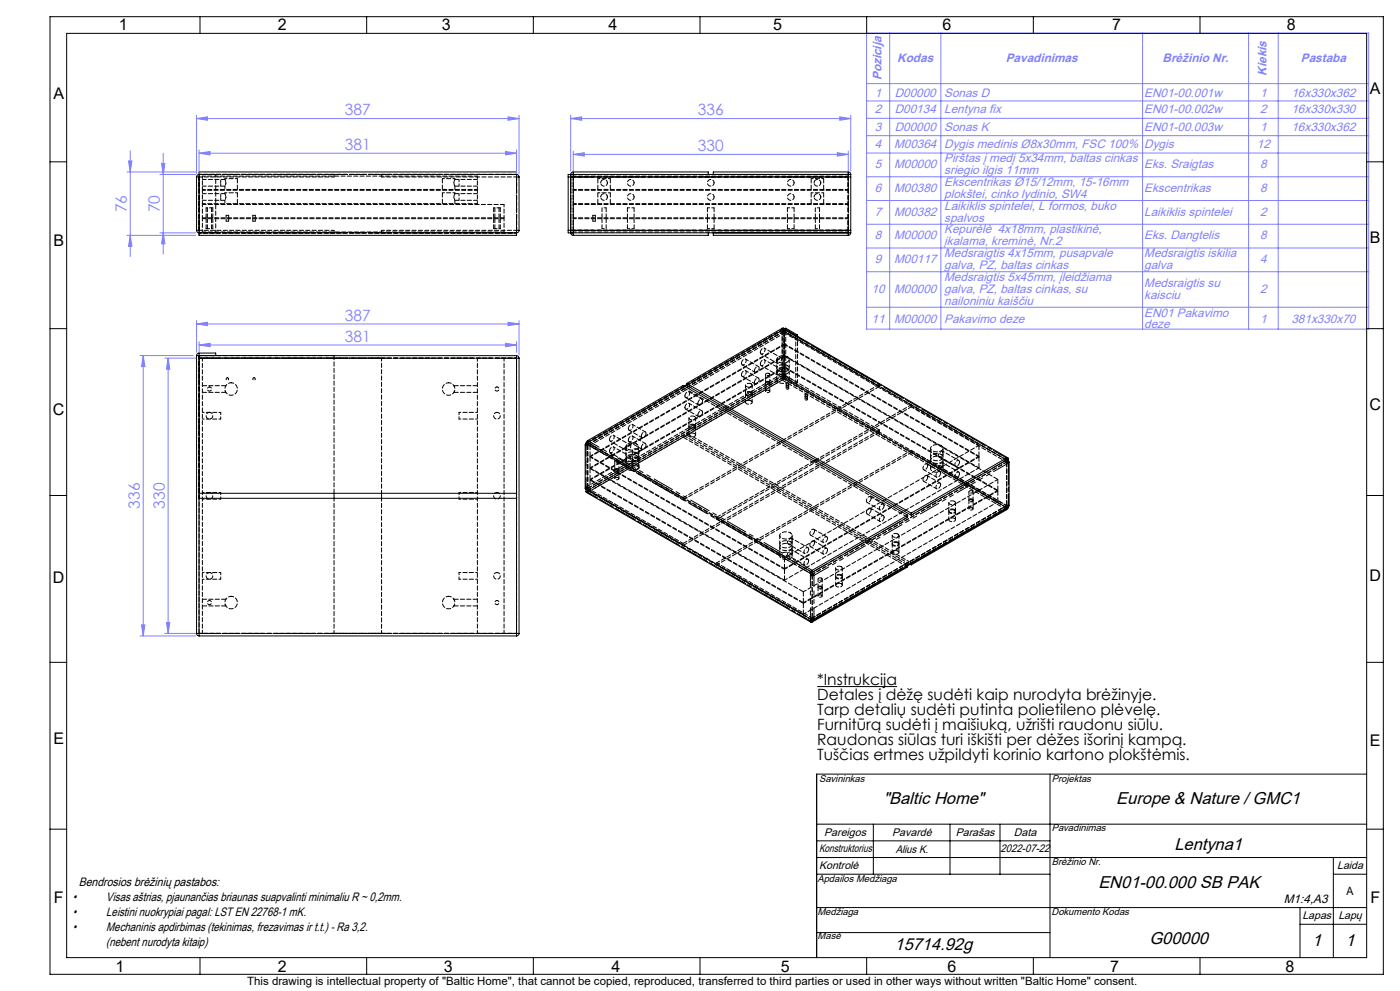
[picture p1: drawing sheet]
<svg xmlns="http://www.w3.org/2000/svg" width="420mm" height="297mm" viewBox="0 0 420 297" stroke-linecap="round" stroke-linejoin="round" font-family="sans-serif">
<g fill="none" stroke="#000" stroke-width=".3">
<path d="M15 5h400v287h-400zM20 10h390v277h-390zM60 5v5M110 5v5M160 5v5M210 5v5M260 5v5M310 5v5M360 5v5M15 48.5h5M59 53h.7M59 53v16"/>
<path d="M59.7 53h.1M59.7 52.3v-.8h95.3v.8M59.7 52.3l-.5 .2-.2 .5M59.7 52.3v.7M155 53h.7M155 52.3l.5 .2 .2 .5M155 52.3v.7M155 53h.1M155.7 53v16M170.5 53h.7M171.2 52.3v.7M212.5 52.3v-.8h-40.5l-.6 .3-.2 .5"/>
<path d="M214 52.3v-.8h40.5l.5 .3 .2 .5v17.5l-.4 .7h-40.8v-.7M254.5 52.3v.7M254.5 53h.7M254.5 52.3h-84v17.5h84M254.5 52.8h.1M254.5 52.3h.1M410 48.5h5M59 69h.7M59 69l.2 .6 .5 .2M59.7 69h.1M59.7 69.8v.7h95.3v-.7M59.7 69v.8"/>
<path d="M155 69h.7M155 69h.1M155 69v.8M155.7 69l-.2 .6-.5 .2M170.5 69h.7M171.2 69v.8M171.2 69.8l.2 .5 .6 .2h40.5v-.7M254.5 69v.8M254.5 69h.7M254.5 69.8h.1M254.5 69.5h.1M15 98.5h5"/>
<path d="M235.4 98.5l.3-.1 3.6 2M410 98.5h5M59 106.6h.7M59 106.6v83.2M59.7 106.6h.1M59.7 105.8l-.5 .2-.2 .6M59.7 105.8v.8M59.7 106.6h95.3M59.7 105.8h5v.8M59.7 106.6v41.2h95.3v-40.5M155 106.6v.7M155 107.3h.7"/>
<path d="M155 106.6l.5 .2 .2 .5M155 107.3h.1M155.7 107.3v82.5M206 114.9l29-16.6 67.4 38.9M206 115.2l-.7 .5M206 114.9v.6l67.4 38.9M206 114.9l67.4 38.9M239.3 100.4l-.4 .2M239.3 100.4v.4M175.6 133.3v13l.3 1.3 67.4 38.9M175.7 133l.1 .6-.2-.3zM175.8 133l.5-1 28.6-16.5 67.4 38.9"/>
<path d="M175.8 133h.1M175.8 132.9v.1M234.6 132l-.5 .4M244.7 137.9l-.5 .3M302 137.9l.5 .9 .2-.3-.2-.3M302 137.9l-28.6 16.5M302 137.9h.1M302.5 138.2v-.9l-.5-.1-28.6 16.6M302.5 138.2l-.1 .1M302.7 138.5v13l-.2 .3M15 148.5h5M100.2 147.8v1.5"/>
<path d="M114.5 147.8v1.5M272.3 154.4l-28.6 16.5-.5 .7-.1 .9M272.3 154.4v.6l-28.6 16.5M273.4 153.8v.6M302.5 151.9l-.5 .9-28.6 16.5M302.5 151.8l-.1 .4-58.4 33.7M410 148.5h5M243.1 172.5h1.1M243.7 172.2h.1M243.7 172.2l-.6 .3M243.7 171.5v.7M243.7 172.1h.1"/>
<path d="M243.7 171.5h.1M243.7 171.5l.5 1M243.7 172.2l.5 .3M272.3 169.5v.4l-28.6 16.5-.4 .1-.2-1h1.1l-.2 .4-.3-.1M273 169.1l.4 .2M273.4 168.9v.4M15 198.5h5M59 189.8h.7M59 189.8l.2 .6 .5 .2M59.7 189.8h.1M59.7 189.8v.8M59.7 189.8v-40.5h95.3v40.5"/>
<path d="M59.7 190.6h95.3M155 189.8v.8M155 189.8h.7M155 189.8h.1M155.7 189.8l-.2 .6-.5 .2M243.7 185.8h.1M243.7 185.6v.2M410 198.5h5M245.2 205.8h23.9M315 232v55M410 232h-165v55M15 248.5h5"/>
<path d="M245 257h165M245 252h70M245 247h165M262 247v15M285 247v15M300 247v15M400 257v30M410 248.5h5M245 272h165M245 262h70M245 279.5h70M390 272v15"/>
<path d="M390 277h20M400 262h10M60 287v5M110 287v5M160 287v5M210 287v5M260 287v5M310 287v5M360 287v5"/>
</g>
<g fill="none" stroke="#000" stroke-width=".3" stroke-dasharray="1.3 .6" stroke-dashoffset=".6">
<path d="M59.7 52.3h95.3M137.7 58v2M137.7 53.8v2M155 52.3h-95.3M59.7 69.8h95.3M62.2 68.5h1.3M63.5 62.3h-1.3M148.5 68.5h1.2M149.7 62.3h-1.2M155 69.8h-95.3M180.6 68.5h1.3M181.9 62.3h-1.3"/>
<path d="M188.2 68.5h2M190.2 62.3h-2M212.2 68.5h2M214.2 62.3h-2M236.2 68.5h2M238.2 62.3h-2M244.6 68.5h1.3M245.9 62.3h-1.3M235.7 99h-1M59.7 107.3h95.3M62.8 116a.63 .63 0 0 1 .6 .8 .63 .63 0 0 1-1 .2 .63 .63 0 0 1 .2-1h.2M149.1 116a.63 .63 0 0 1 .6 .8 .63 .63 0 0 1-1.1 .2 .63 .63 0 0 1 .3-1h.2"/>
<path d="M155 107.3h-95.3M234.7 112h1M235.2 113l-.5 .9M235.2 113l-.5-1M66.2 125.6v-2M137.7 123.6v2M66.2 149.6v-2M137.7 147.6v2M175.8 146l.5 .9M62.8 180a.62 .62 0 0 1 .6 .8 .62 .62 0 0 1-1 .2 .62 .62 0 0 1 .2-1h.2M66.2 173.6v-2M137.7 171.6v2"/>
<path d="M149.1 180a.62 .62 0 0 1 .6 .8 .62 .62 0 0 1-1.1 .2 .62 .62 0 0 1 .3-1h.2M59.7 189.8h95.3M155 189.8h-95.3"/>
</g>
<g fill="none" stroke="#000" stroke-width=".3" stroke-dasharray="1.3 .6" stroke-dashoffset=".3">
<path d="M59.7 53v16M60.7 57h82.5M60.7 56.8h82.5M60.7 52.8h82.5M155 53v16M171.2 53v16M172 57h82.5M172 52.8h82.5M172 56.8h82.5M172 53v16M172 53h82.5M254.5 53v16"/>
<path d="M60.7 61h82.5M172 61h82.5M172 61.3h82.5M172 65.3h82.5M254.5 69.5h-82.5M254.5 69h-82.5M254.5 65.5h-82.5M235.3 99.8l-58.3 33.7M60.7 107.3v82.5M155 107.3v82.5M205.7 119.1l3.9 2.3M206 115.5l28.7-16.5"/>
<path d="M210.6 119.6l-3.9-2.2M222.7 112.8l3.8 2.3M222.7 109.3l3.8 2.3M227.5 113.3l-3.8-2.2M227.5 109.9l-3.8-2.3M233 111.2v2.6M233 107.7v2.7M234.7 113.3l-28.7 16.5M234.7 113.9l-28.7 16.5M235.2 112.3l28.6 16.6M235.2 113l28.6 16.5M235.3 103.3l-58.3 33.6"/>
<path d="M235.3 106.5l-58.3 33.7M235.3 103.1l-58.3 33.6M235.3 106.7l-58.3 33.7M235.3 110l-58.3 33.7M236.8 113.8v-2.6M236.8 110.4v-2.7M239.3 100.8v13.9M263.8 115.2l-28.6-16.5M263.8 115.8l-28.6-16.5M176.3 132.7l28.6 16.5M176.3 133.3l28.6 16.5M176.3 132.7l28.6-16.6"/>
<path d="M177 136.9l58.3 33.7M177 133.5l58.3 33.7M177 136.7l58.3 33.7M187.8 137.3v2.7M187.8 133.8v2.7M188.7 132.4l3.9 2.2M188.7 128.9l3.9 2.3M191.5 140v-2.7M191.5 136.5v-2.7M193.6 132.9l-3.9-2.2M193.6 129.4l-3.9-2.2M204.9 130.4l-28.6 16.5"/>
<path d="M204.9 131l-28.6 16.6M205.7 122.6l3.9 2.2M210.6 123.1l-3.9-2.2M273.4 121.3l-28.7 16.6M273.4 135l28.6 16.5M273.4 121.9l-58.4 33.7M273.4 135.6l28.6 16.6M279.2 137.8v2.7M279.2 134.3v2.7M282.9 137v-2.7M293.7 136.9l-58.4-33.6M293.7 133.5l-58.4-33.7"/>
<path d="M293.7 136.7l-58.4-33.6M302 137.9l-28.6-16.6M302 138.5l-28.6-16.6M302 138.5l-58.3 33.7M177 143.9l58.3-33.7M177 147.2l58.3-33.7M177 140.2l58.3 33.7M215 155l28.7 16.5M215 155.6l28.7 16.5M260.1 154l3.9 2.3M260.1 150.6l3.9 2.2M265 154.5l-3.9-2.2"/>
<path d="M265 151.1l-3.9-2.3M277.1 144.2l3.9 2.3M277.1 140.8l3.9 2.2M282 144.8l-3.9-2.3M282 141.3l-3.9-2.3M282.9 140.5v-2.7M293.7 140.2l-58.4-33.7M299.3 147.1l-58.3 33.7M299.3 150.4l-58.3 33.7M302 151.5l-58.3 33.7M204.9 162.9l-28.6-16.6M204.9 163.5l-28.6-16.6"/>
<path d="M215 168.7l58.4-33.7M215 169.3l58.4-33.7M233.9 163.9v2.7M233.9 160.5v2.6M235.3 170.6l58.4-33.7M235.3 173.9l58.4-33.7M235.3 167.2l58.4-33.7M235.3 170.4l58.4-33.7M237.7 166.6v-2.7M237.7 163.1v-2.6M241 177.4l58.3-33.7M243.2 163.8l3.8 2.3"/>
<path d="M243.2 160.4l3.8 2.2M243.7 172.1l58.3-33.6M248 164.3l-3.8-2.2M248 160.9l-3.8-2.3M273.4 168.7l28.6-16.5M143.2 189.8v-82.5M151.2 189.8v-82.5M241 180.6l58.3-33.7M243.7 185.8l-28.7-16.5M243.7 185.2l-28.7-16.5M243.7 185.8l28.6-16.5M243.7 185.8l58.3-33.6"/>
<path d="M243.7 185.2l58.3-33.7"/>
</g>
<g fill="none" stroke="#000" stroke-width=".3" stroke-dasharray="1.3 .6" stroke-dashoffset=".4">
<path d="M59.7 53h40.5M59.7 52.3h40.5M59.7 51.5v.8M100.2 52.3v.7M114.5 53h40.5M114.5 52.3v.7M114.5 52.3h40.5M171.2 53h.8M172 52.3h-.8M172 52.3v.7M172 52.3v-.8M182.2 59a1 1 0 0 0-1.4-.9 1 1 0 0 0-.2 1.7 1 1 0 0 0 1.6-.5v-.3"/>
<path d="M182.2 54.8a1 1 0 0 0-1.4-.9 1 1 0 0 0-.2 1.6 1 1 0 0 0 1.6-.4v-.3M190.2 59a1 1 0 0 0-1.4-.9 1 1 0 0 0-.2 1.7 1 1 0 0 0 1.6-.5v-.3M190.2 54.8a1 1 0 0 0-1.4-.9 1 1 0 0 0-.2 1.6 1 1 0 0 0 1.6-.4v-.3M214.2 59a1 1 0 0 0-1.4-.9 1 1 0 0 0-.2 1.7 1 1 0 0 0 1.6-.5v-.3M214.2 54.8a1 1 0 0 0-1.4-.9 1 1 0 0 0-.2 1.6 1 1 0 0 0 1.6-.4v-.3M238.2 59a1 1 0 0 0-1.4-.9 1 1 0 0 0-.2 1.7 1 1 0 0 0 1.6-.5v-.3M238.2 54.8a1 1 0 0 0-1.4-.9 1 1 0 0 0-.2 1.6 1 1 0 0 0 1.6-.4v-.3M246.2 59a1 1 0 0 0-1.4-.9 1 1 0 0 0-.2 1.7 1 1 0 0 0 1.6-.5v-.3M246.2 54.8a1 1 0 0 0-1.4-.9 1 1 0 0 0-.2 1.6 1 1 0 0 0 1.6-.4v-.3M254.5 52.3v-.8M254.5 52.3h.7M59.7 70.5v-.7"/>
<path d="M67.8 66.3h.8M67.8 65.5v.8M67.8 64.5v.8M68.6 64.5h-.8M68.6 66.3v-.8M68.6 65.3v-.8M75.8 66.3h.8M75.8 65.5v.8M75.8 64.5v.8M76.6 64.5h-.8M76.6 66.3v-.8M76.6 65.3v-.8"/>
<path d="M100.2 69h-40.5M100.2 69.8h-40.5M100.2 69.8v-.8M114.5 69.8v-.8M155 69.8h-40.5M155 69h-40.5M172 69h-.8M172 69.8h-.8M172 69.8v-.8M172 69.8v.7M177.9 66.3h.7M177.9 65.5v.8"/>
<path d="M177.9 64.5v.8M178.6 64.5h-.7M178.6 66.3v-.8M178.6 65.3v-.8M254.5 69.8v.7M254.5 69.8h.7M234.7 99l.1-.4 .4 .1M59.7 106.6h40.5M68.2 113.2a.38 .38 0 0 1 .4 .5 .38 .38 0 0 1-.6 .2 .38 .38 0 0 1 .1-.7h.1M76.2 113.2a.38 .38 0 0 1 .4 .5 .38 .38 0 0 1-.6 .2 .38 .38 0 0 1 .1-.7h.1M114.5 107.3v40.5M155 107.3h-40.5"/>
<path d="M223.7 118.1v2.5M223.7 115.5v2.4M225.7 117.9v-2.4M229.7 114.9v2.4M229.7 112.2v2.4M230.9 117.3v-2.4M230.9 114.6v-2.4M62.8 123.6a1 1 0 0 1 1 1.4 1 1 0 0 1-1.7 .3 1 1 0 0 1 .4-1.7h.3M149.1 123.6a1 1 0 0 1 .9 1.4 1 1 0 0 1-1.7 .3 1 1 0 0 1 .5-1.7h.3M176.3 132.7l-.4-.1-.1 .3M184.4 138.3v2.5M189.7 137.7v2.5"/>
<path d="M189.7 135.1v2.4M191.7 137.5v-2.4M206.7 127.9v2.5M206.7 125.3v2.4M208.7 130.4v-2.5M208.7 127.7v-2.4M225.7 120.6v-2.5M62.8 147.6a1 1 0 0 1 1 1.4 1 1 0 0 1-1.7 .3 1 1 0 0 1 .4-1.7h.3M114.5 149.3v40.5M149.1 147.6a1 1 0 0 1 .9 1.4 1 1 0 0 1-1.7 .3 1 1 0 0 1 .5-1.7h.3M184.4 141v2.4M185.7 143.4v-2.4"/>
<path d="M185.7 140.8v-2.5M191.7 140.2v-2.5M284.6 153.3v2.5M284.6 150.7v2.4M286.6 155.8v-2.5M286.6 153.1v-2.4M290.7 150.1v2.4M290.7 147.4v2.5M291.9 152.5v-2.4M291.9 149.9v-2.5M62.8 171.6a1 1 0 0 1 1 1.4 1 1 0 0 1-1.7 .3 1 1 0 0 1 .4-1.7h.3M149.1 171.6a1 1 0 0 1 .9 1.4 1 1 0 0 1-1.7 .3 1 1 0 0 1 .5-1.7h.3"/>
<path d="M245.4 176.2v2.4M245.4 173.5v2.5M246.7 178.6v-2.4M246.7 176v-2.5M250.7 172.9v2.5M250.7 170.3v2.4M252.7 175.4v-2.5M252.7 172.7v-2.4M267.7 163.1v2.5M267.7 160.5v2.4M269.7 165.6v-2.5M269.7 162.9v-2.4"/>
<path d="M59.7 189.8h40.5M100.2 189.8v-40.5M114.5 189.8h40.5"/>
</g>
<g fill="none" stroke="#000" stroke-width=".3" stroke-dasharray="1.3 .6">
<path d="M59.7 52.3h.1M67.5 57.8v.2M67.5 53.5v.3M67.7 59.2l.1-.2M67.7 54.9l.1-.2M71.2 56.8v-3.3M132.7 57.8v3.2M132.7 53.5v3.3M136.2 59v.2M136.2 54.8v.1M136.2 59h.1M136.2 54.7v.1"/>
<path d="M136.5 58v-.2M136.5 53.8v-.3M171.2 53h83.3M172 52.3h.1M172 53h.1M179.4 57.8v3.2M179.4 53.5v3.3M180.3 58.8l-.1 .2M180.3 54.5l-.1 .3M182.2 59.2l-.1-.5M182.2 55v-.3M183.1 56.8v-3.3"/>
<path d="M243.4 57.8v3.2M243.4 53.5v3.3M244.3 58.8l-.1 .2M244.3 54.5l-.1 .3M246.2 59.2l-.1-.5M246.2 55v-.3M247.1 56.8v-3.3M254.5 53h-83.3M59.7 69.8h.1M61.8 68.5h.4M62.2 62.3h-.4M63.5 68.5h.3"/>
<path d="M63.8 62.3h-.3M71.2 61v-3.2M148.1 68.5h.4M148.5 62.3h-.4M149.7 68.5h.4M150.1 62.3h-.4M171.2 69h83.3M172 69.8h.1M172 69h.1M183.1 61v-3.2M247.1 61v-3.2M254.5 69h-83.3"/>
<path d="M234.7 99h.1M234.7 99v-.6M234.7 99l.5-.3M235 98.3l.2 .4M235.2 99.3h.1M235.2 99.3l-.5-.3M235.2 99.3l-58.9 34M235.2 98.7h.1M235.2 98.7v.6M235.2 99.3l.5-.3M235.3 99.8v3.3M235.4 98.5l-.2 .2"/>
<path d="M235.7 98.4v.6M60.7 117.6h7.1M67.6 117.2l.2 .4M67.7 115.6v.1M67.7 115.6h-7M136.2 117.6l.1-.2M136.2 117.6h7M136.3 115.9l-.1-.3M143.2 115.6h-7M204.9 115.5v.6M205.5 118.7a1.02 1.02 0 0 1 1.3-1.2 1.13 1.13 0 0 1-1.2 1.6l-.1-.4M206 115.5l29.2-16.8"/>
<path d="M222.4 112.3a1.02 1.02 0 0 1 1.4-1.1 1.13 1.13 0 0 1-1.2 1.5l-.2-.4M222.4 108.9a1.02 1.02 0 0 1 1.4-1.2 1.13 1.13 0 0 1-1.2 1.6l-.2-.4M225.4 117.7a1.02 1.02 0 0 0-1.7 .6 1.13 1.13 0 0 0 1.9-.3l-.2-.3M225.4 115.1l.1 .1a.78 .78 0 0 1-.3 .8 .78 .78 0 0 1-.9 0 .6 .6 0 0 1-.6-.7 .6 .6 0 0 1 .8-.4l.9 .2M225.4 117.5l.1 .1a.78 .78 0 0 1-.3 .9 .78 .78 0 0 1-.9 0 .6 .6 0 0 1-.6-.8 .6 .6 0 0 1 .8-.4l.9 .2M226.3 114.6a1.02 1.02 0 0 1 1.4-1.1 1.13 1.13 0 0 1-1.2 1.5l-.2-.4M226.3 111.1a1.02 1.02 0 0 1 1.4-1.1 1.13 1.13 0 0 1-1.2 1.5l-.2-.4M228.1 109.1a1.02 1.02 0 0 1 1.3-1.1 1.13 1.13 0 0 1-1.2 1.5l-.1-.4M228.1 105.6a1.02 1.02 0 0 1 1.3-1.1 1.13 1.13 0 0 1-1.2 1.5l-.1-.4M230.8 114.6l-.7-.1-.4 .2a.58 .58 0 0 0 .6 .5 .58 .58 0 0 0 .6-.5l-.1-.1M230.8 117l-.5-.1-.6 .3a.58 .58 0 0 0 .6 .5 .58 .58 0 0 0 .6-.5l-.1-.2M230.8 111.9l.1 .2a.58 .58 0 0 1-.6 .5 .58 .58 0 0 1-.6-.5l.6-.3 .5 .1"/>
<path d="M230.8 114.4l.1 .1a.58 .58 0 0 1-.6 .5 .58 .58 0 0 1-.6-.5l.6-.2 .5 .1M233.1 112v.3a1.18 1.18 0 0 0 1.2-1.6 .96 .96 0 0 0-1 .2 .96 .96 0 0 0-.2 1.1M233.1 108.5v.3a1.18 1.18 0 0 0 1.2-1.6 .96 .96 0 0 0-1 .3 .96 .96 0 0 0-.2 1M234.7 112l-58.9 34M234.7 113.3v.6M234.7 113.3h.1M234.7 113.3l.5-.3M235.2 112.3h.1M235.2 112.3l-.5-.3M235.2 112.3l-58.9 34M235.2 113l-58.9 33.9M235.2 112.3v.7"/>
<path d="M235.2 113l.5-.4M235.3 113.5v-3.3M235.3 103.3v3.2M235.3 106.7v3.3M235.7 112l-.5 .3M235.7 112v.6M235.9 115.8v.6M235.9 115v.6M236.6 116.4v-.6M236.6 115.6v-.6M238.9 100.6l-.2 .1M239.3 114.7l-.6 .3"/>
<path d="M241.5 119.1v.6M241.5 118.3v.6M242.3 119.7v-.6M242.3 118.9v-.6M263.8 115.2v.6M175.8 133.6l.5-.3M175.8 133h.1M175.8 133l58.9-34M176.3 132.7h.1M176.3 132.7v.6M176.3 133.3l-.5-.3M176.3 133.3h.1"/>
<path d="M176.3 132.7l-.5 .3M176.3 133.3l58.9-34M176.3 133.3v-.6M176.3 132.7l29.2-16.9M176.3 132.7v-.7M177 136.9v3.3M177 133.5v3.2M182.8 135.2a1.02 1.02 0 0 1 1.4-1.1 1.13 1.13 0 0 1-1.2 1.5l-.2-.4M182.8 131.7a1.02 1.02 0 0 1 1.4-1.1 1.13 1.13 0 0 1-1.2 1.5l-.2-.4M185.5 138.1l.1 .1a.58 .58 0 0 1-.5 .5 .58 .58 0 0 1-.6-.5l.6-.2 .4 .1M187.8 138.1l.1 .3a1.18 1.18 0 0 0 1.1-1.6 .96 .96 0 0 0-1 .3 .96 .96 0 0 0-.2 1M187.8 134.6l.1 .4a1.18 1.18 0 0 0 1.1-1.7 .96 .96 0 0 0-1 .3 .96 .96 0 0 0-.2 1"/>
<path d="M188.5 131.9a1.02 1.02 0 0 1 1.3-1.1 1.13 1.13 0 0 1-1.2 1.5l-.1-.4M188.5 128.5a1.02 1.02 0 0 1 1.3-1.2 1.13 1.13 0 0 1-1.2 1.6l-.1-.4M191.4 137.3a1.02 1.02 0 0 0-1.6 .6 1.13 1.13 0 0 0 1.9-.3l-.3-.3M191.4 139.8a1.02 1.02 0 0 0-1.6 .6 1.13 1.13 0 0 0 1.9-.3l-.3-.3M191.4 134.6l.2 .2a.78 .78 0 0 1-.3 .8 .78 .78 0 0 1-.9 0 .6 .6 0 0 1-.7-.7 .6 .6 0 0 1 .9-.4l.8 .1M191.4 137.1l.2 .1a.78 .78 0 0 1-.3 .9 .78 .78 0 0 1-.9 0 .6 .6 0 0 1-.7-.8 .6 .6 0 0 1 .9-.4l.8 .2M192.4 134.2a1.02 1.02 0 0 1 1.3-1.1 1.13 1.13 0 0 1-1.2 1.5l-.1-.4M192.4 130.7a1.02 1.02 0 0 1 1.3-1.1 1.13 1.13 0 0 1-1.2 1.5l-.1-.4M204.9 131v-.6M205.5 122.1a1.02 1.02 0 0 1 1.3-1.1 1.13 1.13 0 0 1-1.2 1.5l-.1-.4M206 130.4l67 38.7M206 130.4v-.6"/>
<path d="M208.4 127.5a1.02 1.02 0 0 0-1.7 .6 1.13 1.13 0 0 0 2-.3l-.3-.3M208.4 130a1.02 1.02 0 0 0-1.7 .6 1.13 1.13 0 0 0 2-.3l-.3-.3M208.4 124.9l.2 .1a.78 .78 0 0 1-.4 .8 .78 .78 0 0 1-.8 0 .6 .6 0 0 1-.7-.7 .6 .6 0 0 1 .9-.4l.8 .2M208.4 127.3l.2 .1a.78 .78 0 0 1-.4 .9 .78 .78 0 0 1-.8 0 .6 .6 0 0 1-.7-.8 .6 .6 0 0 1 .9-.4l.8 .2M209.4 124.4a1.02 1.02 0 0 1 1.3-1.1 1.13 1.13 0 0 1-1.2 1.5l-.1-.4M209.4 120.9a1.02 1.02 0 0 1 1.3-1.1 1.13 1.13 0 0 1-1.2 1.5l-.1-.4M225.4 120.2a1.02 1.02 0 0 0-1.7 .6 1.13 1.13 0 0 0 1.9-.3l-.2-.3M234.6 132l29.2-16.8M244.2 138.2l-29.2 16.8M263.8 128.9l-58.9 34M263.8 129.5v-.6M263.8 129.5l-58.9 34"/>
<path d="M273.4 121.3v.6M273.4 135.6v-.6M278.3 139.5v-.2a.78 .78 0 0 0-.9-.2 .78 .78 0 0 0-.4 .8 .6 .6 0 0 0 .2 .9 .6 .6 0 0 0 .8-.5l.3-.8M282.9 139.1a.92 .92 0 0 1-.2 1 .92 .92 0 0 1-1 .2 1.19 1.19 0 0 1 1.1-1.6l.1 .4M282.9 135.6a.92 .92 0 0 1-.2 1.1 .92 .92 0 0 1-1 .1 1.19 1.19 0 0 1 1.1-1.5l.1 .3M287.9 138.5l-.1-.2a.78 .78 0 0 0-.9-.2 .78 .78 0 0 0-.4 .8 .6 .6 0 0 0 .3 .9 .6 .6 0 0 0 .8-.5l.3-.8M293.7 136.9v3.3M293.7 133.5v3.2M302 138.5h.1M302 138.5v-.6M302 138.5l.5 .3M302 137.9v.6"/>
<path d="M302.4 138.3l-.4 .2M100.2 147.8v-41.2M175.6 146.3l.2-.3M176.3 146.3h.1M176.3 146.3v.6M176.3 146.3l-.5 .3M176.3 146.3l-.5-.3M176.3 146.9l-.5 .4M176.3 147.6h-.4M176.3 146.9h.1M176.3 146.3l58.9-34M176.3 146.9v.7"/>
<path d="M177 147.2v-3.3M177 140.4v3.3M185.5 140.7l-.7-.1-.3 .2a.58 .58 0 0 0 .6 .5 .58 .58 0 0 0 .5-.5l-.1-.1M185.5 143.2l-.4-.1-.6 .2a.58 .58 0 0 0 .6 .5 .58 .58 0 0 0 .5-.5l-.1-.1M185.5 140.5l.1 .1a.58 .58 0 0 1-.5 .5 .58 .58 0 0 1-.6-.5l.6-.2 .4 .1M204.9 149.2v.6M204.9 149.2l29.2-16.8M204.9 149.8l58.9-34M215 155v.6M244.4 159.1l-.1-.2a.78 .78 0 0 0-.8-.2 .78 .78 0 0 0-.5 .8 .6 .6 0 0 0 .3 .9 .6 .6 0 0 0 .8-.5l.3-.8M261.3 152.8v-.3a.78 .78 0 0 0-.9-.1 .78 .78 0 0 0-.4 .8 .6 .6 0 0 0 .3 .9 .6 .6 0 0 0 .8-.5l.2-.8M261.3 149.3v-.2a.78 .78 0 0 0-.9-.2 .78 .78 0 0 0-.4 .8 .6 .6 0 0 0 .3 .9 .6 .6 0 0 0 .8-.5l.2-.8"/>
<path d="M265.2 155v-.2a.78 .78 0 0 0-.9-.2 .78 .78 0 0 0-.4 .8 .6 .6 0 0 0 .3 1 .6 .6 0 0 0 .8-.6l.2-.8M265.2 151.5v-.2a.78 .78 0 0 0-.9-.1 .78 .78 0 0 0-.4 .8 .6 .6 0 0 0 .3 .9 .6 .6 0 0 0 .8-.6l.2-.8M278.3 143v-.3a.78 .78 0 0 0-.9-.1 .78 .78 0 0 0-.4 .8 .6 .6 0 0 0 .2 .9 .6 .6 0 0 0 .8-.5l.3-.8M282.2 145.2v-.2a.78 .78 0 0 0-.9-.2 .78 .78 0 0 0-.4 .8 .6 .6 0 0 0 .2 1 .6 .6 0 0 0 .8-.6l.3-.8M282.2 141.7v-.2a.78 .78 0 0 0-.9-.1 .78 .78 0 0 0-.4 .8 .6 .6 0 0 0 .2 .9 .6 .6 0 0 0 .8-.6l.3-.8M286.3 152.9a1.02 1.02 0 0 0-1.6 .6 1.13 1.13 0 0 0 1.9-.3l-.3-.3M286.3 155.4a1.02 1.02 0 0 0-1.6 .6 1.13 1.13 0 0 0 1.9-.3l-.3-.3M286.3 150.3l.2 .1a.78 .78 0 0 1-.3 .8 .78 .78 0 0 1-.9 0 .6 .6 0 0 1-.7-.7 .6 .6 0 0 1 .9-.4l.8 .2M286.3 152.7l.2 .1a.78 .78 0 0 1-.3 .9 .78 .78 0 0 1-.9 0 .6 .6 0 0 1-.7-.7 .6 .6 0 0 1 .9-.5l.8 .2M287.9 141.9l-.1-.2a.78 .78 0 0 0-.9-.1 .78 .78 0 0 0-.4 .8 .6 .6 0 0 0 .3 .9 .6 .6 0 0 0 .8-.6l.3-.8M291.7 149.8l-.6-.1-.4 .2a.58 .58 0 0 0 .6 .5 .58 .58 0 0 0 .6-.5l-.2-.1M291.7 152.3l-.4-.2-.6 .3a.58 .58 0 0 0 .6 .5 .58 .58 0 0 0 .6-.5l-.2-.1"/>
<path d="M291.7 147.1l.2 .2a.58 .58 0 0 1-.6 .5 .58 .58 0 0 1-.6-.5l.6-.3 .4 .1M291.7 149.6l.2 .1a.58 .58 0 0 1-.6 .5 .58 .58 0 0 1-.6-.5l.6-.2 .4 .1M299.3 150.4v-3.2M299.3 143.7v3.2M302 152.2v-.1M302 152.2v.2M302 151.5v.7M302 151.5h.1M302 151.5v.6M302 151.5l.5 .3M302 151.5l.5-.3M302 152.1l.5-.3"/>
<path d="M302.4 152.2h-.4M302.5 151.9v-.1M302.5 151.2l.2 .3M302.5 151.2v.6M67.7 179.6v.1M67.7 179.6h-7M136.3 179.9l-.1-.3M143.2 179.6h-7M204.9 163.5v-.6M215 169.3v-.6M235.3 170.6v3.3M235.3 167.2v3.2"/>
<path d="M237.6 165.2a.92 .92 0 0 1-.1 1.1 .92 .92 0 0 1-1.1 .1 1.19 1.19 0 0 1 1.2-1.5v.3M237.6 161.7a.92 .92 0 0 1-.1 1.1 .92 .92 0 0 1-1.1 .2 1.19 1.19 0 0 1 1.2-1.6v.3M241 177.4v3.2M242.6 168.1v-.3a.78 .78 0 0 0-.9-.1 .78 .78 0 0 0-.4 .8 .6 .6 0 0 0 .2 .9 .6 .6 0 0 0 .8-.5l.3-.8M242.6 164.6v-.2a.78 .78 0 0 0-.9-.2 .78 .78 0 0 0-.4 .8 .6 .6 0 0 0 .2 .9 .6 .6 0 0 0 .8-.5l.3-.8M244.4 162.6l-.1-.3a.78 .78 0 0 0-.8-.1 .78 .78 0 0 0-.5 .8 .6 .6 0 0 0 .3 .9 .6 .6 0 0 0 .8-.5l.3-.8M246.5 175.9l-.5-.1-.5 .2a.58 .58 0 0 0 .5 .5 .58 .58 0 0 0 .6-.5l-.1-.1M246.5 178.4l-.5-.1-.5 .2a.58 .58 0 0 0 .5 .5 .58 .58 0 0 0 .6-.5l-.1-.1M246.5 173.3l.1 .1a.58 .58 0 0 1-.6 .5 .58 .58 0 0 1-.5-.5l.5-.2 .5 .1M246.5 175.7l.1 .1a.58 .58 0 0 1-.6 .5 .58 .58 0 0 1-.5-.5l.5-.2 .5 .1M248.3 164.8l-.1-.2a.78 .78 0 0 0-.9-.2 .78 .78 0 0 0-.4 .8 .6 .6 0 0 0 .3 1 .6 .6 0 0 0 .8-.6l.3-.8M248.3 161.3l-.1-.2a.78 .78 0 0 0-.9-.1 .78 .78 0 0 0-.4 .8 .6 .6 0 0 0 .3 .9 .6 .6 0 0 0 .8-.6l.3-.8"/>
<path d="M252.4 172.5a1.02 1.02 0 0 0-1.6 .6 1.13 1.13 0 0 0 1.9-.3l-.3-.3M252.4 175a1.02 1.02 0 0 0-1.6 .6 1.13 1.13 0 0 0 1.9-.3l-.3-.3M252.4 169.9l.2 .1a.78 .78 0 0 1-.3 .8 .78 .78 0 0 1-.9 0 .6 .6 0 0 1-.7-.7 .6 .6 0 0 1 .9-.4l.8 .2M252.4 172.3l.2 .1a.78 .78 0 0 1-.3 .9 .78 .78 0 0 1-.9 0 .6 .6 0 0 1-.7-.8 .6 .6 0 0 1 .9-.4l.8 .2M269.4 162.7a1.02 1.02 0 0 0-1.7 .6 1.13 1.13 0 0 0 2-.3l-.3-.3M269.4 165.2a1.02 1.02 0 0 0-1.7 .6 1.13 1.13 0 0 0 2-.3l-.3-.3M269.4 160.1l.2 .1a.78 .78 0 0 1-.4 .8 .78 .78 0 0 1-.9 0 .6 .6 0 0 1-.6-.7 .6 .6 0 0 1 .9-.4l.8 .2M269.4 162.5l.2 .1a.78 .78 0 0 1-.4 .9 .78 .78 0 0 1-.9 0 .6 .6 0 0 1-.6-.7 .6 .6 0 0 1 .9-.5l.8 .2M272.3 169.5v-.2M273.4 168.9v-.2M59.7 189.8v-83.2M60.7 181.6h7.1"/>
<path d="M67.6 181.2l.2 .4M136.2 181.6l.1-.2M136.2 181.6h7M241 184.1v-3.3M243.1 185.5l.6-.3M243.7 185.2v.4M243.7 185.2h.1M243.7 185.2l.5 .3"/>
</g>
<g fill="none" stroke="#000" stroke-width=".3" stroke-dasharray="1.3 .6" stroke-dashoffset=".5">
<path d="M59.7 52.3v17.5M60.7 57v4M60.7 52.8v4M64.7 52.3v17.5M66.2 59v-1M66.2 54.8v-1M66.2 55.8v-1M67.5 55.8v1M67.5 58l.3 1M67.5 53.8l.3 1M67.8 59l-.3 1M67.8 54.8l-.3 1"/>
<path d="M136.5 55.8a1.87 1.87 0 0 1 0-2M136.5 56.8v-1M143.2 57v4M143.2 52.8v4M171.2 52.3v17.5M172 52.3v17.5M60.7 69.5v-4M60.7 61.3v4M66.2 60v-1M67.5 60v1M136.5 60a1.87 1.87 0 0 1 0-2M136.5 61v-1"/>
<path d="M151.2 69.5v-4M151.2 61.3v4M69.3 114.7a1.88 1.88 0 0 1 1.7 2.7 1.88 1.88 0 0 1-3.1 .4 1.88 1.88 0 0 1 1-3l.4-.1M134.6 114.7a1.88 1.88 0 0 1 1.7 2.7 1.88 1.88 0 0 1-3.2 .4 1.88 1.88 0 0 1 1.1-3l.4-.1M238.7 100.7l-3.5-2M238.7 115l-3.5-2M239.3 114.7l-3.6-2.1M69.3 178.7a1.88 1.88 0 0 1 1.7 2.7 1.88 1.88 0 0 1-3.1 .4 1.88 1.88 0 0 1 1-3l.4-.1M134.6 178.7a1.88 1.88 0 0 1 1.7 2.7 1.88 1.88 0 0 1-3.2 .4 1.88 1.88 0 0 1 1.1-3l.4-.1"/>
</g>
<path d="M60.7 61.3h90.5M60.7 65.3h90.5M151.2 69.5h-90.5M151.2 65.5h-90.5M234.7 99v14.3M234.7 99l38.7 22.3M234.8 98.6l-28.8 16.6M235.2 98.7v14.3M59.7 106.6v42.7M238.7 100.7v14.3M59.7 149.3v-42.7M114.5 189.8h-14.3" fill="none" stroke="#000" stroke-width=".3" stroke-dasharray="1.3 .6" stroke-dashoffset=".2"/>
<g fill="none" stroke="#000" stroke-width=".3" stroke-dasharray="1.3 .6" stroke-dashoffset=".7">
<path d="M71.2 57.8h-3.7M71.2 53.5h-3.7M136.5 57.8h-3.8M136.5 53.5h-3.8M183.1 57.8h-3.7M183.1 53.5h-3.7M247.1 57.8h-3.7M247.1 53.5h-3.7M228.3 109.5l4.9 2.9M228.3 106.1l4.9 2.8M234.2 110.6l-4.9-2.8M234.2 107.2l-4.9-2.9"/>
<path d="M236.2 110.4a.93 .93 0 0 1 .5 1.2 .93 .93 0 0 1-1.1 .6 1.78 1.78 0 0 1-2.5-1.2 2.45 2.45 0 0 1 3.1-.6M236.2 113.1a.93 .93 0 0 1 .5 1.1 .93 .93 0 0 1-1.1 .6 1.78 1.78 0 0 1-2.5-1.2 2.46 2.46 0 0 1 3.1-.5M236.2 106.9a.93 .93 0 0 1 .5 1.2 .93 .93 0 0 1-1.1 .6 1.78 1.78 0 0 1-2.5-1.2 2.45 2.45 0 0 1 3.1-.6M236.2 109.6a.93 .93 0 0 1 .5 1.1 .93 .93 0 0 1-1.1 .7 1.78 1.78 0 0 1-2.5-1.2 2.46 2.46 0 0 1 3.1-.6M60.7 125.6h5.5M66.2 123.6h-5.5M137.7 125.6h5.5M143.2 123.6h-5.5M183.1 135.7l4.8 2.8M183.1 132.2l4.8 2.8M188.9 136.7l-4.8-2.8M188.9 133.3l-4.8-2.8"/>
<path d="M191 136.5a.93 .93 0 0 1 .5 1.2 .93 .93 0 0 1-1.1 .6 1.78 1.78 0 0 1-2.6-1.2 2.45 2.45 0 0 1 3.2-.6M191 139.2a.93 .93 0 0 1 .5 1.1 .93 .93 0 0 1-1.1 .6 1.78 1.78 0 0 1-2.6-1.1 2.45 2.45 0 0 1 3.2-.6M191 133.1a.93 .93 0 0 1 .5 1.1 .93 .93 0 0 1-1.1 .6 1.78 1.78 0 0 1-2.6-1.2 2.45 2.45 0 0 1 3.2-.5M191 135.7a.93 .93 0 0 1 .5 1.2 .93 .93 0 0 1-1.1 .6 1.78 1.78 0 0 1-2.6-1.2 2.45 2.45 0 0 1 3.2-.6M281.8 136.9l4.8 2.8M282.4 137a.93 .93 0 0 1 .5 1.2 .93 .93 0 0 1-1.1 .6 1.78 1.78 0 0 1-2.6-1.2 2.45 2.45 0 0 1 3.2-.6M282.4 139.7a.93 .93 0 0 1 .5 1.1 .93 .93 0 0 1-1.1 .7 1.78 1.78 0 0 1-2.6-1.2 2.45 2.45 0 0 1 3.2-.6M282.4 133.6a.93 .93 0 0 1 .5 1.1 .93 .93 0 0 1-1.1 .6 1.78 1.78 0 0 1-2.6-1.2 2.45 2.45 0 0 1 3.2-.5M282.4 136.2a.93 .93 0 0 1 .5 1.2 .93 .93 0 0 1-1.1 .6 1.78 1.78 0 0 1-2.6-1.2 2.45 2.45 0 0 1 3.2-.6M287.6 138l-4.8-2.8M60.7 149.6h5.5M66.2 147.6h-5.5"/>
<path d="M137.7 149.6h5.5M143.2 147.6h-5.5M237.1 159.7a.93 .93 0 0 1 .5 1.1 .93 .93 0 0 1-1.1 .7 1.78 1.78 0 0 1-2.6-1.2 2.45 2.45 0 0 1 3.2-.6M281.8 140.4l4.8 2.8M287.6 141.5l-4.8-2.8M60.7 173.6h5.5M66.2 171.6h-5.5M137.7 173.6h5.5M143.2 171.6h-5.5M236.5 166.5l4.9 2.8M236.5 163.1l4.9 2.8M237.1 163.2a.93 .93 0 0 1 .5 1.1 .93 .93 0 0 1-1.1 .6 1.78 1.78 0 0 1-2.6-1.2 2.45 2.45 0 0 1 3.2-.5"/>
<path d="M237.1 165.8a.93 .93 0 0 1 .5 1.2 .93 .93 0 0 1-1.1 .6 1.78 1.78 0 0 1-2.6-1.2 2.45 2.45 0 0 1 3.2-.6M237.1 162.4a.93 .93 0 0 1 .5 1.1 .93 .93 0 0 1-1.1 .6 1.78 1.78 0 0 1-2.6-1.2 2.45 2.45 0 0 1 3.2-.5M242.4 167.6l-4.9-2.8M242.4 164.1l-4.9-2.8"/>
</g>
<g fill="none" stroke="#000" stroke-width=".3" stroke-dasharray="1.3 .6" stroke-dashoffset=".1">
<path d="M60.7 55.8h6.8M67.5 58h-6.8M67.5 53.8h-6.8M136.5 55.8h6.7M143.2 58h-6.7M143.2 53.8h-6.7M60.7 60h6.8M61.8 65.5v3M61.8 62.3v3M62.2 65.5v3M62.2 62.3v3M63.5 68.5v-3"/>
<path d="M63.5 65.3v-3M63.8 68.5v-3M63.8 65.3v-3M136.5 60h6.7M148.1 65.5v3M148.1 62.3v3M148.5 65.5v3M148.5 62.3v3M149.7 68.5v-3M149.7 65.3v-3M150.1 68.5v-3M150.1 65.3v-3"/>
<path d="M180.6 65.5v3M180.6 62.3v3M181.9 68.5v-3M181.9 65.3v-3M188.2 65.5v3M188.2 62.3v3M190.2 68.5v-3M190.2 65.3v-3M212.2 65.5v3M212.2 62.3v3M214.2 68.5v-3M214.2 65.3v-3"/>
<path d="M236.2 65.5v3M236.2 62.3v3M238.2 68.5v-3M238.2 65.3v-3M244.6 65.5v3M244.6 62.3v3M245.9 68.5v-3M245.9 65.3v-3M175.8 133.6v12.4"/>
</g>
<g fill="none" stroke="#000" stroke-width=".3" stroke-dasharray="6.3 1.3 1.3 1.3 1.3 1.3">
<path d="M155 52.3h-95.3M172 52.3v-.8M254.5 52.3v-.8M254.5 52.3h.7M59.7 69.8h95.3M172 69.8v.7M254.5 69.8v.7M254.5 69.8h.7M59.7 107.3h95.3M205.5 115.8l.5-.3M302 137.9v-.7M302 137.9h.1"/>
<path d="M302 137.9l.5-.3M155 147.8v1.5M302 152.4v.4M243.7 171.5l-.6 .3M243.7 171.5v-.6M243.7 172.1v-.6M155 189.8h-95.3M243.7 185.8l-.6 .3M243.7 185.6v.2M243.7 185.8v.6M243.7 185.8h.1"/>
</g>
<path d="M59.7 53v16M155 53v16M171.2 53v16M254.5 53v16" fill="none" stroke="#000" stroke-width=".3" stroke-dasharray="6.3 1.3 1.3 1.3 1.3 1.3" stroke-dashoffset="1.5"/>
<path d="M155 149.3v-1.5M155 147.8v1.5" fill="none" stroke="#000" stroke-width=".3" stroke-dasharray="1.3 .6" stroke-dashoffset=".8"/>
<g fill="none" stroke="#000" stroke-width=".3" stroke-dasharray="1.3 .6" stroke-dashoffset="-.1">
<path d="M235.2 98.7l67.3 38.9M59.7 107.3h54.8M114.5 107.3h-54.8M204.9 116.1l67.4 38.9M205.3 115.7l-29.4 16.9M234.7 113.3l67.3 38.9M235.3 110.2l64 36.9M235.3 113.5l64 36.9M176.3 132.7l67.4 38.8M206 129.8l67.4 38.9M302 137.9l-67.3-38.9M176.3 146.9l67.4 38.9"/>
<path d="M177 140.4l64 37M177 143.7l64 36.9M299.3 143.7l-64-37M299.3 146.9l-64-36.9M302 152.8l-67.3-38.9M302 152.1l-67.3-38.8M302.5 151.8l-67.3-38.8M243.7 171.5l-67.4-38.8M272.3 169.3l-67.4-38.9M272.3 169.9l-67.4-38.9M241 180.8l-64-36.9M241 184.1l-64-36.9"/>
<path d="M243.7 185.8l-67.4-38.9M243.7 186.4l-67.4-38.8"/>
</g>
<path d="M59.7 149.3v-42.7" fill="none" stroke="#000" stroke-width=".3" stroke-dasharray="6.3 1.3 1.3 1.3 1.3 1.3" stroke-dashoffset=".8"/>
<path d="M254.5 53h-83.3M171.2 69h83.3" fill="none" stroke="#000" stroke-width=".3" stroke-dasharray="6.3 1.3 1.3 1.3 1.3 1.3" stroke-dashoffset="-.4"/>
<path d="M236.5 115.7h-.6a.31 .31 0 0 0 .3 .3 .31 .31 0 0 0 .3-.3M236.5 116.3h-.6a.31 .31 0 0 0 .3 .3 .31 .31 0 0 0 .3-.3M236.5 114.9h.1a.31 .31 0 0 1-.4 .3 .31 .31 0 0 1-.2-.3h.5M236.5 115.5h.1a.31 .31 0 0 1-.4 .3 .31 .31 0 0 1-.2-.3h.5M242.2 118.9l-.7 .1a.31 .31 0 0 0 .4 .3 .31 .31 0 0 0 .3-.4M242.2 119.5l-.7 .1a.31 .31 0 0 0 .4 .3 .31 .31 0 0 0 .3-.4M242.2 118.1v.1a.31 .31 0 0 1-.3 .3 .31 .31 0 0 1-.3-.4h.6M242.2 118.7v.1a.31 .31 0 0 1-.3 .3 .31 .31 0 0 1-.3-.4h.6" fill="none" stroke="#000" stroke-width=".3" stroke-dasharray="1.3 .6" stroke-dashoffset=".9"/>
<path d="M234.7 99v13M235.2 99.3v13M235.7 99v13M176.3 133.3v13M302 138.5v13M302.5 138.2v13M302 151.5v-13M243.7 172.2v13" fill="none" stroke="#000" stroke-width=".3" stroke-dasharray="1.3 .6" stroke-dashoffset="-.2"/>
<path d="M234.7 98.4l67.3 38.8M175.8 147.3l67.3 38.8M243.1 171.8l-67.3-38.8M243.7 170.9l-67.4-38.9" fill="none" stroke="#000" stroke-width=".3" stroke-dasharray="6.3 1.3 1.3 1.3 1.3 1.3" stroke-dashoffset="2.4"/>
<path d="M175.8 133.6v13M302.5 138.8v13M243.1 172.5v13M244.2 172.5v13" fill="none" stroke="#000" stroke-width=".3" stroke-dasharray="6.3 1.3 1.3 1.3 1.3 1.3" stroke-dashoffset="3"/>
<path d="M302 137.9l-58.3 33.6M302.5 138.8l-58.3 33.7M244.2 185.5l58.3-33.7" fill="none" stroke="#000" stroke-width=".3" stroke-dasharray="6.3 1.3 1.3 1.3 1.3 1.3" stroke-dashoffset="1.2"/>
<g fill="none" stroke="#8080ff" stroke-width=".3">
<path d="M260 9.9h150.6v88.7h-150.6zM266.9 9.9v88.7M282.3 9.9v88.7M342.8 9.9v88.7M374.6 9.9v88.7M383.5 9.9v88.7M59 35.5l3.3-.5v1zM59 34.5v17.5M59 35.5h96.7M152.4 35l3.3 .5-3.3 .5zM155.7 34.5v17.5M171.2 35.5l3.3-.5v1z"/>
<path d="M171.2 35.5h84M171.2 34.5v16.8M251.9 35l3.3 .5-3.3 .5zM255.2 34.5v16.8M260 25.1h150.6M260 30.3h150.6M260 35.5h150.6M38.1 51.5h20.6M38.6 48.2h1l-.5 3.3zM39.1 45.2v31.7M48 52.3h10.7M48.5 49h1l-.5 3.3z"/>
<path d="M49 45.9v30.2M59.7 45.9l3.3-.5v1zM59.7 44.9v7.1M59.7 45.9h95.3M151.7 45.4l3.3 .5-3.3 .5zM155 44.9v7.1M172 46.3l3.3-.5v1zM172 45.3v6M172 46.3h82.5M251.2 45.8l3.3 .5-3.3 .5zM254.5 45.3v6M260 40.7h150.6"/>
<path d="M260 45.9h150.6M260 53h150.6M38.1 70.5h20.6M39.1 70.5l.5 3.3h-1zM48 69.8h10.7M49 69.8l.5 3.3h-1zM260 60.1h150.6M260 67.2h150.6M260 74.3h150.6M59 97.1l3.3-.5v1zM59 96.1v9.5M59 97.1h96.7"/>
<path d="M152.4 96.6l3.3 .5-3.3 .5zM155.7 96.1v10.2M260 81.4h150.6M260 92.1h150.6M42 106.6h16M43 106.6v84M43 106.6l.5 3.3h-1zM49.4 107.3h9.3M50.4 107.3v82.5M50.4 107.3l.5 3.3h-1zM59.7 103.4l3.3-.5v1zM59.7 102.4v3.2"/>
<path d="M59.7 103.4h95.3M151.7 102.9l3.3 .5-3.3 .5zM155 102.4v3.2M42 190.6h16.7M42.5 187.3h1l-.5 3.3zM49.4 189.8h9.3M49.9 186.5h1l-.5 3.3z"/>
</g>
<g fill="#8080ff">
<path d="M59 35.5l3.3-.5v1zM152.4 35l3.3 .5-3.3 .5zM59.7 45.9l3.3-.5v1zM151.7 45.4l3.3 .5-3.3 .5zM59.7 103.4l3.3-.5v1zM151.7 102.9l3.3 .5-3.3 .5zM171.2 35.5l3.3-.5v1zM251.9 35l3.3 .5-3.3 .5z"/>
<path d="M172 46.3l3.3-.5v1zM251.2 45.8l3.3 .5-3.3 .5z"/>
<path d="M152.4 96.6l3.3 .5-3.3 .5zM59 97.1l3.3-.5v1z"/>
<path d="M38.6 48.2h1l-.5 3.3zM39.1 70.5l.5 3.3h-1zM48.5 49h1l-.5 3.3zM49 69.8l.5 3.3h-1zM43 106.6l.5 3.3h-1zM42.5 187.3h1l-.5 3.3zM50.4 107.3l.5 3.3h-1zM49.9 186.5h1l-.5 3.3z"/>
</g>
<g font-size="5.1">
<text x="265" y="240.9">&quot;Baltic Home&quot;</text>
<text x="334.9" y="240.9">Europe &amp; Nature / GMC1</text>
<text x="352.3" y="254.6">Lentyna1</text>
<text x="329.5" y="266.2">EN01-00.000 SB PAK</text>
<text x="268.4" y="284.7">15714.92g</text>
<text x="344.8" y="282.8">G00000</text>
<text x="393.7" y="283.4">1</text>
<text x="403.7" y="283.4">1</text>
</g>
<g font-size="4.8">
<text x="35.7" y="9.1">1</text>
<text x="83.4" y="9.1">2</text>
<text x="132.5" y="9.1">3</text>
<text x="182.6" y="9.1">4</text>
<text x="232" y="9.1">5</text>
<text x="282.8" y="9.1">6</text>
<text x="333.6" y="9.1">7</text>
<text x="386.1" y="9.1">8</text>
<text x="16" y="29.8">A</text>
<text x="411" y="28.3">A</text>
<text x="16" y="73.6">B</text>
<text x="411" y="72.9">B</text>
<text x="15.9" y="124.4">C</text>
<text x="410.8" y="122.9">C</text>
<text x="15.9" y="174.6">D</text>
<text x="410.8" y="174.2">D</text>
<text x="16" y="223">E</text>
<text x="411" y="223.4">E</text>
<text x="16.2" y="270.5">F</text>
<text x="411.1" y="270.5">F</text>
<text x="34.6" y="291.3">1</text>
<text x="83.3" y="291.3">2</text>
<text x="133.2" y="291.3">3</text>
<text x="183.4" y="291.3">4</text>
<text x="234.2" y="291.3">5</text>
<text x="284.2" y="291.3">6</text>
<text x="333" y="291.3">7</text>
<text x="385.6" y="291.3">8</text>
</g>
<g font-size="4.7" fill="#8080ff">
<text x="103.5" y="34.5">387</text>
<text x="209.3" y="34.5">336</text>
<text x="103.5" y="44.9">381</text>
<text x="209.3" y="45.3">330</text>
<text x="38.1" y="63.6" transform="rotate(-90 38.1 63.6)">76</text>
<text x="48" y="63.6" transform="rotate(-90 48 63.6)">70</text>
<text x="103.5" y="96.1">387</text>
<text x="103.5" y="102.4">381</text>
<text x="42" y="152.5" transform="rotate(-90 42 152.5)">336</text>
<text x="49.4" y="152.5" transform="rotate(-90 49.4 152.5)">330</text>
</g>
<g font-size="4.7">
<text x="245.2" y="205.3">*Instrukcija</text>
<text x="245.2" y="209.8">Detales į dėžę sudėti kaip nurodyta brėžinyje.</text>
<text x="245.2" y="214.3">Tarp detalių sudėti putinta polietileno plėvelę.</text>
<text x="245.2" y="218.8">Furnitūrą sudėti į maišiuką, užrišti raudonu siūlu.</text>
<text x="245.2" y="223.4">Raudonas siūlas turi iškišti per dėžes išorinį kampą.</text>
<text x="245.2" y="227.9">Tuščias ertmes užpildyti korinio kartono plokštėmis.</text>
</g>
<g font-size="3.7" fill="#8080ff">
<text x="269.2" y="18.5">Kodas</text>
<text x="301.7" y="18.5">Pavadinimas</text>
<text x="348.8" y="18.5">Brėžinio Nr.</text>
<text x="380" y="22.7" transform="rotate(-90 380 22.7)">Kiekis</text>
<text x="390.3" y="18.5">Pastaba</text>
<text x="262.5" y="29">1</text>
<text x="264.4" y="24.1" transform="rotate(-90 264.4 24.1)">Pozicija</text>
<text x="268.4" y="29">D00000</text>
<text x="283.3" y="29">Sonas D</text>
<text x="343.3" y="29">EN01-00.001w</text>
<text x="378" y="29">1</text>
<text x="387.4" y="29">16x330x362</text>
<text x="262.5" y="33.8">2</text>
<text x="268.4" y="33.8">D00134</text>
<text x="283.3" y="33.8">Lentyna fix</text>
<text x="343.3" y="33.8">EN01-00.002w</text>
<text x="378" y="33.8">2</text>
<text x="387.4" y="33.8">16x330x330</text>
<text x="262.5" y="39.4">3</text>
<text x="268.4" y="39.4">D00000</text>
<text x="283.3" y="39.4">Sonas K</text>
<text x="343.3" y="39.4">EN01-00.003w</text>
<text x="378" y="39.4">1</text>
<text x="387.4" y="39.4">16x330x362</text>
<text x="262.5" y="44.2">4</text>
<text x="268.2" y="44.2">M00364</text>
<text x="283.3" y="44.2">Dygis medinis Ø8x30mm, FSC 100%</text>
<text x="343.3" y="44.2">Dygis</text>
<text x="377.1" y="44.2">12</text>
<text x="262.5" y="50.4">5</text>
<text x="268.2" y="50.4">M00000</text>
<text x="283.3" y="48.6">Pirštas į medį 5x34mm, baltas cinkas</text>
<text x="283.3" y="52.2">sriegio ilgis 11mm</text>
<text x="343.3" y="50.4">Eks. Sraigtas</text>
<text x="378" y="50.4">8</text>
<text x="262.5" y="57.5">6</text>
<text x="268.2" y="57.5">M00380</text>
<text x="283.3" y="55.7">Ekscentrikas Ø15/12mm, 15-16mm</text>
<text x="283.3" y="59.3">plokštei, cinko lydinio, SW4</text>
<text x="343.3" y="57.5">Ekscentrikas</text>
<text x="378" y="57.5">8</text>
<text x="262.5" y="64.6">7</text>
<text x="268.2" y="64.6">M00382</text>
<text x="283.3" y="62.9">Laikiklis spintelei, L formos, buko</text>
<text x="343.3" y="64.6">Laikiklis spintelei</text>
<text x="378" y="64.6">2</text>
<text x="262.5" y="71.7">8</text>
<text x="268.2" y="71.7">M00000</text>
<text x="283.3" y="70">Kepurėlė 4x18mm, plastikinė,</text>
<text x="283.3" y="66.4">spalvos</text>
<text x="343.3" y="71.7">Eks. Dangtelis</text>
<text x="378" y="71.7">8</text>
<text x="283.3" y="77.1">Medsraigtis 4x15mm, pusapvale</text>
<text x="283.3" y="73.5">įkalama, kreminė, Nr.2</text>
<text x="343.3" y="77.1">Medsraigtis iskilia</text>
<text x="262.5" y="78.9">9</text>
<text x="268.2" y="78.9">M00117</text>
<text x="283.3" y="80.6">galva, PZ, baltas cinkas</text>
<text x="343.3" y="80.6">galva</text>
<text x="378" y="78.9">4</text>
<text x="261.5" y="87.7">10</text>
<text x="268.2" y="87.7">M00000</text>
<text x="283.3" y="84.2">Medsraigtis 5x45mm, įleidžiama</text>
<text x="283.3" y="87.7">galva, PZ, baltas cinkas, su</text>
<text x="343.3" y="86">Medsraigtis su</text>
<text x="343.3" y="89.5">kaisciu</text>
<text x="378" y="87.7">2</text>
<text x="283.3" y="91.3">nailoniniu kaiščiu</text>
<text x="343.3" y="94.9">EN01 Pakavimo</text>
<text x="261.5" y="96.7">11</text>
<text x="268.2" y="96.7">M00000</text>
<text x="283.3" y="96.7">Pakavimo deze</text>
<text x="343.3" y="98.4">deze</text>
<text x="378" y="96.7">1</text>
<text x="387.4" y="96.7">381x330x70</text>
</g>
<g font-size="3.7">
<text x="21.9" y="269.9">•</text>
<text x="23.6" y="265.4">Bendrosios brėžinių pastabos:</text>
<text x="31.9" y="269.9">Visas aštrias, pjaunančias briaunas suapvalinti minimaliu R ~ 0,2mm.</text>
<text x="21.9" y="274.5">•</text>
<text x="31.9" y="274.5">Leistini nuokrypiai pagal: LST EN 22768-1 mK.</text>
<text x="385.2" y="270.5">M1:4,A3</text>
<text x="21.9" y="279">•</text>
<text x="31.9" y="279">Mechaninis apdirbimas (tekinimas, frezavimas ir t.t.) - Ra 3,2.</text>
<text x="31.9" y="283.5">(nebent nurodyta kitaip)</text>
</g>
<g font-size="3.4">
<text x="404" y="268.2">A</text>
<text x="74.2" y="295.2">This drawing is intellectual property of &quot;Baltic Home&quot;, that cannot be copied, reproduced, transferred to third parties or used in other ways without written &quot;Baltic Home&quot; consent.</text>
</g>
<g font-size="3.3">
<text x="247.3" y="250.4">Pareigos</text>
<text x="267.7" y="250.4">Pavardė</text>
<text x="286.7" y="250.4">Parašas</text>
<text x="304.2" y="250.4">Data</text>
<text x="245.7" y="255.4">Konstruktorius</text>
<text x="268.7" y="255.6">Alius K.</text>
<text x="300.2" y="255.4">2022-07-22</text>
<text x="245.7" y="260.4">Kontrolė</text>
<text x="401.1" y="260.4">Laida</text>
<text x="390.7" y="275.4">Lapas</text>
<text x="401.5" y="275.4">Lapų</text>
</g>
<g font-size="2.9">
<text x="245.7" y="234.3">Savininkas</text>
<text x="315.5" y="234.3">Projektas</text>
<text x="315.5" y="249.1">Pavadinimas</text>
<text x="315.5" y="259.2">Brėžinio Nr.</text>
<text x="245.2" y="264.3">Apdailos Medžiaga</text>
<text x="245.2" y="274.2">Medžiaga</text>
<text x="315.5" y="274.2">Dokumento Kodas</text>
<text x="245.3" y="281.5">Masė</text>
</g>
</svg>
